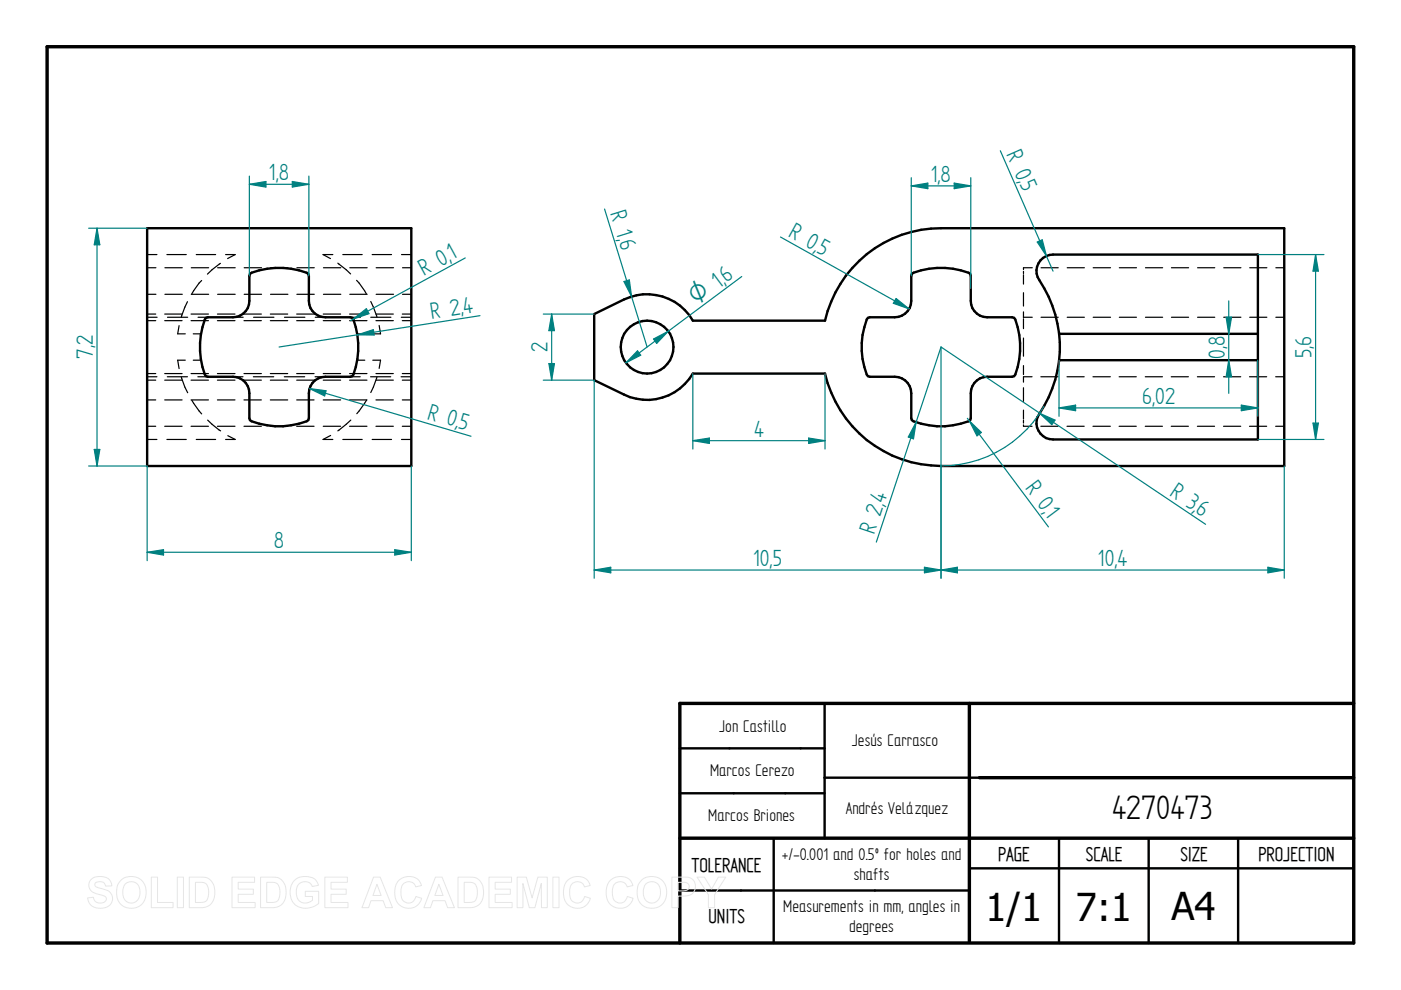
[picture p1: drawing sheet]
<svg xmlns="http://www.w3.org/2000/svg" width="297mm" height="210mm" viewBox="0 0 297 210" stroke-linecap="round" stroke-linejoin="round" font-family="sans-serif">
<path d="M10 9.9h277v190h-277zM205.5 149.1v50.5M287 149.1h-142.9v50.8M144.1 177.7h142.9M207.6 164.9h79.4" fill="none" stroke="#000" stroke-width=".72"/>
<g fill="none" stroke="#000" stroke-width=".51">
<path d="M31.2 48.4h56v50.4h-56zM220.6 55.2a3.6 3.6 0 0 1 2.7-1.2h43.4v39.2h-43.4a3.5 3.5 0 0 1-2.9-5.5 25.4 25.4 0 0 0-.4-28.9 3.4 3.4 0 0 1 .6-3.6zM43.7 67.4l.4-.1h5.3a3.5 3.5 0 0 0 3.5-3.5v-5.3l.1-.4a15.4 15.4 0 0 1 12.4 0l.1 .4v5.3a3.5 3.5 0 0 0 3.5 3.5h5.3l.4 .1a15.4 15.4 0 0 1 0 12.4l-.4 .1h-5.3a3.5 3.5 0 0 0-3.5 3.5v5.3l-.1 .4a15 15 0 0 1-12.4 0l-.1-.4v-5.3a3.5 3.5 0 0 0-3.5-3.5h-5.3l-.4-.1a15.4 15.4 0 0 1 0-12.4zM126 66.6l6.3-3.1a11.2 11.2 0 0 1 14.6 4.5h28a25.2 25.2 0 0 1 24.6-19.6h72.8v50.4h-72.8a25.2 25.2 0 0 1-24.6-19.6h-28a11.2 11.2 0 0 1-14.6 4.5l-6.3-3.1zM184 67.4l.4-.1h5.3a3.5 3.5 0 0 0 3.5-3.5v-5.3l.1-.4a15.4 15.4 0 0 1 12.4 0l.1 .4v5.3a3.5 3.5 0 0 0 3.5 3.5h5.3l.4 .1a15.4 15.4 0 0 1 0 12.4l-.4 .1h-5.3a3.5 3.5 0 0 0-3.5 3.5v5.3l-.1 .4a15 15 0 0 1-12.4 0l-.1-.4v-5.3a3.5 3.5 0 0 0-3.5-3.5h-5.3l-.4-.1a15 15 0 0 1 0-12.4zM224.5 76.4h42.2M224.5 70.8h42.2M144.1 158.7h30.7M174.8 149.1v28.6M144.1 168.2h30.7M164 177.7v22.2M207.6 164.9h-32.8"/>
<path d="M224.5 177.7v22.2M243.5 177.7v22.2M262.5 177.7v22.2M144.1 188.8h61.4M205.5 184.1h81.5"/>
<circle cx="137.2" cy="73.6" r="5.6"/>
</g>
<g fill="none" stroke="#000" stroke-width=".25">
<path d="M31.2 56.8h1.9M31.2 54h2.1M35 56.8h3.6M35.4 54h4.1M40.6 56.8h3.6M41.6 54h4.1M42.8 59.5l-.6 .5-1.6 2.4M46.1 56.8h3.8M46.7 55.8l-2.7 2.3M47.8 54h2.1l-1.6 .8M51.8 56.8h3.7M57.4 56.8h3.6"/>
<path d="M62.9 56.8h3.7M68.6 56.8h3.7M70.6 54h-2.1l1.6 .8M71.6 55.8l2.7 2.3M72.7 54h4.1M74.2 56.8h3.6M75.6 59.4l2.1 2.9M78.9 54h4.1M79.8 56.8h3.6M85.1 54h2.1M85.3 56.8h1.9M217 57.5v.5"/>
<path d="M217 58.3v1.9M218.9 56.8h-1.9v.4M220.7 56.8h3.7M226.3 56.8h3.6M231.8 56.8h3.7M237.3 56.8h3.7M242.9 56.8h3.6M248.4 56.8h3.6M253.9 56.8h3.7M259.5 56.8h3.6M265 56.8h3.6M270.5 56.8h1.8"/>
<path d="M31.2 62.4h1.9M31.2 79.2h1.8M31.2 66.6h1.8M31.2 67.3h2.1M31.2 79.9h2.1M31.2 68h1.8M34.9 79.2h3.7M34.9 66.6h3.7M34.9 68h3.7M35 62.4h3.6M35.5 79.9h4.2M35.5 67.3h4.3"/>
<path d="M38 69l-.3 1.8h1.6M38.4 79.9l1.4 3.4M39.3 76.4h-1.6l.3 1.7M39.7 64l-1.3 3.3M40.5 79.2h3.7M40.5 66.6h3.7M40.5 68h3.7M40.6 62.4h3.6M41 76.4h1.6M41 70.8h1.6M41.9 79.9h2.2M42 67.3h2.1"/>
<path d="M46.1 79.2h3.7M46.1 66.6h3.7M46.1 68h3.7M46.1 62.4h3.8M49.4 67.3h2.2M49.4 79.9h2.1M51.7 79.2h3.7M51.7 66.6h3.7M51.7 68h3.7M51.8 62.4h3.7M53.7 79.9h4.3M53.8 67.3h4.3"/>
<path d="M57.3 79.2h3.7M57.3 66.6h3.7M57.3 68h3.7M57.4 62.4h3.6M60.3 79.9h4.3M60.3 67.3h4.3M62.9 79.2h3.7M62.9 66.6h3.7M62.9 68h3.7M62.9 62.4h3.7M66.8 79.9h2.2M66.8 67.3h2.2"/>
<path d="M68.5 79.2h3.7M68.5 66.6h3.7M68.5 68h3.7M68.6 62.4h3.7M74.1 79.2h3.7M74.1 66.6h3.7M74.1 68h3.7M74.2 62.4h3.6M74.3 67.3h2.1M74.3 79.9h2.1M75.7 76.4h1.6M75.7 70.8h1.6"/>
<path d="M78.6 79.9h4.2M78.6 67.3h4.3M78.6 63.9l1.3 3.3M79 76.4h1.7l-.3 1.7M79.7 79.2h3.7M79.7 66.6h3.7M79.7 68h3.7M79.8 62.4h3.6M79.9 79.9l-1.3 3.3M80.4 69l.3 1.8h-1.7M85 79.9h2.2M85.1 67.3h2.1"/>
<path d="M85.3 79.2h1.9M85.3 66.6h1.9M85.3 68h1.9M85.3 62.4h1.9M217 71.7v3.8M217 77.5v1.9M217 67.6v2.1M217 67.3h1.9M217 62.1v2.8M217 66.1v1.3M218.8 79.9h-1.8v1.1M220.7 79.9h3.6"/>
<path d="M220.7 67.3h3.7M226.2 79.9h3.7M226.3 67.3h3.6M231.7 79.9h3.7M231.8 67.3h3.7M237.3 79.9h3.6M237.3 67.3h3.7M242.8 79.9h3.7M242.9 67.3h3.6M248.3 79.9h3.7M248.4 67.3h3.6M253.9 79.9h3.6"/>
<path d="M253.9 67.3h3.7M259.4 79.9h3.7M259.5 67.3h3.6M264.9 79.9h3.7M265 67.3h3.6M270.5 79.9h1.8M270.5 67.3h1.8M31.2 90.4h1.8M31.2 84.8h1.8M31.2 80.6h1.8M31.2 93.2h2.1M34.9 90.4h3.7"/>
<path d="M34.9 84.8h3.7M34.9 80.6h3.7M35.4 93.2h4.1M40.5 90.4h3.7M40.5 84.8h3.7M40.5 80.6h3.7M40.7 84.9l2.1 2.9M41.6 93.2h4.1M44 89.1l2.8 2.3M46.1 90.4h3.7M46.1 84.8h3.7M46.1 80.6h3.7"/>
<path d="M48.3 92.4l1.6 .8h-2.1M51.7 90.4h3.7M51.7 84.8h3.7M51.7 80.6h3.7M57.3 90.4h3.7M57.3 84.8h3.7M57.3 80.6h3.7M62.9 90.4h3.7M62.9 84.8h3.7M62.9 80.6h3.7M68.5 90.4h3.7M68.5 84.8h3.7"/>
<path d="M68.5 80.6h3.7M70.1 92.3l-1.6 .9h2.1M72.7 93.2h4.1M74.1 90.4h3.7M74.1 84.8h3.7M74.1 80.6h3.7M74.4 89.1l-2.8 2.3M77.7 84.8l-2.1 2.9M78.9 93.2h4.1M79.7 90.4h3.7M79.7 84.8h3.7M79.7 80.6h3.7"/>
<path d="M85.1 93.2h2.1M85.3 90.4h1.9M85.3 84.8h1.9M85.3 80.6h1.9M217 82.2v2.9M217 87v1.9M217 89.1v.6M217 90.1v.3h1.8M220.7 90.4h3.6M226.2 90.4h3.7M231.7 90.4h3.7M237.3 90.4h3.6"/>
<path d="M242.8 90.4h3.7M248.3 90.4h3.7M253.9 90.4h3.6M259.4 90.4h3.7M264.9 90.4h3.7M270.5 90.4h1.8"/>
</g>
<path d="M18.8 48.4h12.4M20.6 48.4l.6 3.5h-1.2zM18.8 98.8h12.4" fill="none" stroke="#008080" stroke-width=".25"/>
<path d="M20.6 48.4l.6 3.5h-1.2z" fill="#008080"/>
<path d="M20 95.3h1.2l-.6 3.5z" fill="none" stroke="#008080" stroke-width=".25"/>
<path d="M20 95.3h1.2l-.6 3.5z" fill="#008080"/>
<path d="M212.1 32l11.2 25.5M20.6 48.4v50.4M219.9 51.3l1.1-.5 .9 3.5z" fill="none" stroke="#008080" stroke-width=".25"/>
<path d="M219.9 51.3l1.1-.5 .9 3.5z" fill="#008080"/>
<path d="M266.7 54h14M266.7 93.2h14M278.4 89.7h1.1l-.6 3.5z" fill="none" stroke="#008080" stroke-width=".25"/>
<path d="M278.4 89.7h1.1l-.6 3.5z" fill="#008080"/>
<path d="M278.9 54l.6 3.5h-1.1z" fill="none" stroke="#008080" stroke-width=".25"/>
<path d="M278.9 54l.6 3.5h-1.1z" fill="#008080"/>
<path d="M128.2 44.3l9 29.3M132.3 59.7l1.1-.3 .5 3.5zM278.9 54v39.2" fill="none" stroke="#008080" stroke-width=".25"/>
<path d="M132.3 59.7l1.1-.3 .5 3.5z" fill="#008080"/>
<path d="M115.2 66.6h10.8M116.4 77.1h1.2l-.6 3.5zM115.2 80.6h10.8" fill="none" stroke="#008080" stroke-width=".25"/>
<path d="M116.4 77.1h1.2l-.6 3.5z" fill="#008080"/>
<path d="M117 66.6l.6 3.5h-1.2z" fill="none" stroke="#008080" stroke-width=".25"/>
<path d="M117 66.6l.6 3.5h-1.2z" fill="#008080"/>
<path d="M117 66.6v14M146.9 79.2v16M174.9 79.2v16M171.4 92.9l3.5 .5-3.5 .6z" fill="none" stroke="#008080" stroke-width=".25"/>
<path d="M171.4 92.9l3.5 .5-3.5 .6z" fill="#008080"/>
<path d="M146.9 93.4l3.5-.5v1.1z" fill="none" stroke="#008080" stroke-width=".25"/>
<path d="M146.9 93.4l3.5-.5v1.1z" fill="#008080"/>
<path d="M224.5 76.4v11.9M266.7 76.4v11.9M146.9 93.4h28M224.5 86.5l3.5-.6v1.2z" fill="none" stroke="#008080" stroke-width=".25"/>
<path d="M224.5 86.5l3.5-.6v1.2z" fill="#008080"/>
<path d="M263.2 85.9l3.5 .6-3.5 .6z" fill="none" stroke="#008080" stroke-width=".25"/>
<path d="M263.2 85.9l3.5 .6-3.5 .6z" fill="#008080"/>
<path d="M260 67.3h1.1l-.6 3.5zM224.5 86.5h42.2" fill="none" stroke="#008080" stroke-width=".25"/>
<path d="M260 67.3h1.1l-.6 3.5z" fill="#008080"/>
<path d="M260.5 76.4l.6 3.5h-1.1z" fill="none" stroke="#008080" stroke-width=".25"/>
<path d="M260.5 76.4l.6 3.5h-1.1z" fill="#008080"/>
<path d="M260.5 63.8v19.6M31.2 98.8v20.1M87.2 98.8v20.1M31.2 117.1l3.5-.6v1.2z" fill="none" stroke="#008080" stroke-width=".25"/>
<path d="M31.2 117.1l3.5-.6v1.2z" fill="#008080"/>
<path d="M83.7 116.5l3.5 .6-3.5 .6z" fill="none" stroke="#008080" stroke-width=".25"/>
<path d="M83.7 116.5l3.5 .6-3.5 .6z" fill="#008080"/>
<path d="M65.6 82.4l34.3 10.1M65.6 82.4l3.5 .4-.3 1.1zM31.2 117.1h56" fill="none" stroke="#008080" stroke-width=".25"/>
<path d="M65.6 82.4l3.5 .4-.3 1.1z" fill="#008080"/>
<path d="M75.8 71l3.4-1.1 .1 1.1zM101.8 66.9l-42.6 6.7" fill="none" stroke="#008080" stroke-width=".25"/>
<path d="M75.8 71l3.4-1.1 .1 1.1z" fill="#008080"/>
<path d="M52.9 37.3v21.2M62 38.5l3.5 .6-3.5 .6zM65.5 37.3v21.2" fill="none" stroke="#008080" stroke-width=".25"/>
<path d="M62 38.5l3.5 .6-3.5 .6z" fill="#008080"/>
<path d="M52.9 39.1l3.5-.6v1.2z" fill="none" stroke="#008080" stroke-width=".25"/>
<path d="M52.9 39.1l3.5-.6v1.2z" fill="#008080"/>
<path d="M52.9 39.1h12.6M98.6 54.7l-24.3 13.3M74.9 67.6l2.8-2.2 .5 1.1z" fill="none" stroke="#008080" stroke-width=".25"/>
<path d="M74.9 67.6l2.8-2.2 .5 1.1z" fill="#008080"/>
<path d="M157.3 58.6l-24.6 18.3M135.2 74.4l.6 .9-3.1 1.6z" fill="none" stroke="#008080" stroke-width=".25"/>
<path d="M135.2 74.4l.6 .9-3.1 1.6z" fill="#008080"/>
<path d="M138.6 71.9l3.1-1.7-2.5 2.6z" fill="none" stroke="#008080" stroke-width=".25"/>
<path d="M138.6 71.9l3.1-1.7-2.5 2.6z" fill="#008080"/>
<path d="M165.5 50.2l27.2 15.3M190 63.3l2.7 2.2-3.3-1.2z" fill="none" stroke="#008080" stroke-width=".25"/>
<path d="M190 63.3l2.7 2.2-3.3-1.2z" fill="#008080"/>
<path d="M199.5 73.6l-13.7 41.3M194.2 89.5l-.5 3.5-1.1-.3z" fill="none" stroke="#008080" stroke-width=".25"/>
<path d="M194.2 89.5l-.5 3.5-1.1-.3z" fill="#008080"/>
<path d="M193.2 39.4l3.5-.6v1.2zM193.2 37.7v20.8M205.8 37.7v23.4" fill="none" stroke="#008080" stroke-width=".25"/>
<path d="M193.2 39.4l3.5-.6v1.2z" fill="#008080"/>
<path d="M202.3 38.8l3.5 .6-3.5 .6z" fill="none" stroke="#008080" stroke-width=".25"/>
<path d="M202.3 38.8l3.5 .6-3.5 .6z" fill="#008080"/>
<path d="M193.2 39.4h12.6M199.5 98.8v23.8M272.3 98.8v23.8M268.8 120.3l3.5 .6-3.5 .6z" fill="none" stroke="#008080" stroke-width=".25"/>
<path d="M268.8 120.3l3.5 .6-3.5 .6z" fill="#008080"/>
<path d="M199.5 120.9l3.5-.6v1.2z" fill="none" stroke="#008080" stroke-width=".25"/>
<path d="M199.5 120.9l3.5-.6v1.2z" fill="#008080"/>
<path d="M199.5 73.6v49M126 80.6v42M126 120.9l3.5-.6v1.2zM199.5 120.9h72.8" fill="none" stroke="#008080" stroke-width=".25"/>
<path d="M126 120.9l3.5-.6v1.2z" fill="#008080"/>
<path d="M196 120.3l3.5 .6-3.5 .6z" fill="none" stroke="#008080" stroke-width=".25"/>
<path d="M196 120.3l3.5 .6-3.5 .6z" fill="#008080"/>
<path d="M199.5 73.6l56.1 37.6M220.4 87.6l3.3 1.5-.7 .9zM221.4 86.1a25.1 25.1 0 0 1-21.9 12.7M126 120.9h73.5" fill="none" stroke="#008080" stroke-width=".25"/>
<path d="M220.4 87.6l3.3 1.5-.7 .9z" fill="#008080"/>
<path d="M205.1 88.7l17.2 23M205.5 89.2l2.6 2.5-1 .7z" fill="none" stroke="#008080" stroke-width=".25"/>
<path d="M205.5 89.2l2.6 2.5-1 .7z" fill="#008080"/>
<g fill="none" stroke="#e6e6e6" stroke-width=".21">
<path d="M19.3 186.5a3.1 3.1 0 0 1 4 .2l.4 1.1-1.3 .1a1.28 1.28 0 0 0-1-1 1.28 1.28 0 0 0-1.3 .5v.4a5.6 5.6 0 0 0 2.5 .9 1.98 1.98 0 0 1 1.2 2.4 1.98 1.98 0 0 1-2.2 1.5 2.48 2.48 0 0 1-3-2.2l1.2-.2a1.44 1.44 0 0 0 1.3 1.3 1.44 1.44 0 0 0 1.5-.9 1.18 1.18 0 0 0-1.4-.9 2.36 2.36 0 0 1-2.4-2l.1-.7zM25.8 186.5a3.3 3.3 0 0 1 3.9-.1 3.3 3.3 0 0 1 1.2 3.8 3.2 3.2 0 0 1-3.8 2.3 3.2 3.2 0 0 1-2.4-3.8 3 3 0 0 1 1.1-2.2zM26.5 187.5a1.87 1.87 0 0 1 2.2-.4 1.87 1.87 0 0 1 1 2.1 1.87 1.87 0 0 1-1.8 2.3 1.87 1.87 0 0 1-1.9-2.3l.1-.8zM32.1 186h1.3v5.3h3.3v1.1h-4.6zM37.6 186h1.3v6.4h-1.3zM40.1 186h2.4a2.79 2.79 0 0 1 3 3.3 2.79 2.79 0 0 1-2.9 3.1h-2.5zM41.4 187.1a2.64 2.64 0 0 1 2.5 .5 3.3 3.3 0 0 1-.3 3.5l-.8 .2h-1.4zM49.2 186h4.8v1.1h-3.5v1.4h3.2v1.1h-3.2v1.7h3.6v1.1h-4.9zM55.2 186h2.4a2.79 2.79 0 0 1 3.1 3.3 2.79 2.79 0 0 1-3 3.1h-2.5zM56.6 187.1a2.64 2.64 0 0 1 2.4 .5 3.3 3.3 0 0 1-.3 3.5l-.8 .2h-1.3zM62.3 186.8a3.6 3.6 0 0 1 4.6-.2l.6 1.1-1.3 .3a1.8 1.8 0 0 0-2.2-1 1.8 1.8 0 0 0-1.2 2.1 2.01 2.01 0 0 0 1.1 2.2 2.01 2.01 0 0 0 2.3-.4v-.8h-1.5v-1.1h2.9v2.6a3.8 3.8 0 0 1-5.5-.3 4 4 0 0 1 .2-4.5zM68.9 186h4.8v1.1h-3.5v1.4h3.2v1.1h-3.2v1.7h3.6v1.1h-4.9z"/>
<path d="M79.2 186h1.4l2.6 6.4h-1.4l-.6-1.4h-2.5l-.6 1.4h-1.4zM79.9 187.5l.9 2.4h-1.7zM84.5 186.7a2.87 2.87 0 0 1 4.9 1l-1.3 .3a1.6 1.6 0 0 0-1.8-1 1.6 1.6 0 0 0-1.3 1.7 2.19 2.19 0 0 0 1.3 2.7 1.55 1.55 0 0 0 1.9-1.3l1.2 .4a2.93 2.93 0 0 1-3.4 2 2.93 2.93 0 0 1-2.3-3.3v-.6a3.2 3.2 0 0 1 .8-1.9zM92.3 186h1.4l2.6 6.4h-1.4l-.5-1.4h-2.6l-.5 1.4h-1.4zM93 187.5l.9 2.4h-1.7zM97.1 186h2.4a2.79 2.79 0 0 1 3 3.3 2.79 2.79 0 0 1-2.9 3.1h-2.5zM98.4 187.1a2.64 2.64 0 0 1 2.4 .5 3.3 3.3 0 0 1-.2 3.5l-.9 .2h-1.3zM103.7 186h4.8v1.1h-3.5v1.4h3.2v1.1h-3.2v1.7h3.6v1.1h-4.9zM109.6 186h2l1.2 4.4 1.2-4.4h2v6.4h-1.2v-5.1l-1.4 5.1h-1.2l-1.3-5.1v5.1h-1.3zM117.2 186h1.3v6.4h-1.3zM120.3 186.7a2.87 2.87 0 0 1 4.8 1l-1.2 .3a1.6 1.6 0 0 0-1.9-1 1.6 1.6 0 0 0-1.2 1.7 2.19 2.19 0 0 0 1.3 2.7 1.55 1.55 0 0 0 1.8-1.3l1.3 .4a2.93 2.93 0 0 1-3.5 2 2.93 2.93 0 0 1-2.2-3.3v-.6a3.2 3.2 0 0 1 .8-1.9zM129.3 186.7a2.87 2.87 0 0 1 4.9 1l-1.2 .3a1.6 1.6 0 0 0-1.9-1 1.6 1.6 0 0 0-1.3 1.7 2.19 2.19 0 0 0 1.3 2.7 1.55 1.55 0 0 0 1.9-1.3l1.2 .4a2.93 2.93 0 0 1-3.4 2 2.93 2.93 0 0 1-2.3-3.3l.1-.6a3.2 3.2 0 0 1 .7-1.9z"/>
<path d="M136.2 186.5a3.3 3.3 0 0 1 3.9-.1 3.3 3.3 0 0 1 1.1 3.8 3.2 3.2 0 0 1-3.7 2.3 3.2 3.2 0 0 1-2.4-3.8 3 3 0 0 1 1.1-2.2zM136.9 187.5a1.87 1.87 0 0 1 2.2-.4 1.87 1.87 0 0 1 .9 2.1 1.87 1.87 0 0 1-1.8 2.3 1.87 1.87 0 0 1-1.8-2.3l.1-.8zM142.4 186h2.1a2.5 2.5 0 0 1 2.7 1 2.08 2.08 0 0 1-.1 2.2 2.08 2.08 0 0 1-2.1 .8h-1.2v2.4h-1.4zM143.8 187.1h.6a1.28 1.28 0 0 1 1.7 .9 1.22 1.22 0 0 1-1.6 .9h-.7zM147.8 186h1.5l1.6 2.5 1.4-2.5h1.6l-2.4 3.7v2.7h-1.3v-2.7z"/>
</g>
<g font-size="8.1">
<text x="235.8" y="173.7">4270473</text>
<text x="208.9" y="195.3">1/1</text>
<text x="228.1" y="195.3">7:1</text>
<text x="248.4" y="195.1">A4</text>
</g>
<g font-size="5.6" fill="#008080">
<text x="213.4" y="32.7" transform="rotate(66 213.4 32.7)">R 0,</text>
<text x="57" y="38.2">1,8</text>
<text x="197.4" y="38.6">1,8</text>
<text x="216.2" y="39.1" transform="rotate(66 216.2 39.1)">5</text>
<text x="129.4" y="45.3" transform="rotate(73 129.4 45.3)">R 1,</text>
<text x="131.2" y="51.2" transform="rotate(73 131.2 51.2)">6</text>
<text x="167" y="50.1" transform="rotate(29 167 50.1)">R 0,</text>
<text x="173" y="53.4" transform="rotate(29 173 53.4)">5</text>
<text x="89.8" y="58.5" transform="rotate(-29 89.8 58.5)">R 0,</text>
<text x="95.9" y="55.2" transform="rotate(-29 95.9 55.2)">1</text>
<text x="154" y="59.9" transform="rotate(-37 154 59.9)">6</text>
<text x="91.5" y="67.6" transform="rotate(-9 91.5 67.6)">R 2,</text>
<text x="98.4" y="66.6" transform="rotate(-9 98.4 66.6)">4</text>
<text x="19.7" y="76.1" transform="rotate(-90 19.7 76.1)">7,2</text>
<text x="116.1" y="74.7" transform="rotate(-90 116.1 74.7)">2</text>
<text x="259.7" y="76" transform="rotate(-90 259.7 76)">0,8</text>
<text x="278.1" y="76" transform="rotate(-90 278.1 76)">5,6</text>
<text x="90.4" y="88.8" transform="rotate(16 90.4 88.8)">R 0,</text>
<text x="242.1" y="85.6">6,02</text>
<text x="97" y="90.8" transform="rotate(16 97 90.8)">5</text>
<text x="159.9" y="92.6">4</text>
<text x="187.5" y="106.9" transform="rotate(-72 187.5 106.9)">4</text>
<text x="217.3" y="103.5" transform="rotate(53 217.3 103.5)">R 0,</text>
<text x="247.8" y="104.9" transform="rotate(34 247.8 104.9)">R 3,</text>
<text x="185.3" y="113.5" transform="rotate(-72 185.3 113.5)">R 2,</text>
<text x="221.4" y="109.1" transform="rotate(53 221.4 109.1)">1</text>
<text x="253.3" y="108.6" transform="rotate(34 253.3 108.6)">6</text>
<text x="58.1" y="116.2">8</text>
<text x="159.7" y="120">10,5</text>
<text x="232.8" y="120">10,4</text>
</g>
<text font-size="5.4" fill="#008080" x="147.6" y="64.8" transform="rotate(-37 147.6 64.8)">O 1,</text>
<g font-size="4.8">
<text x="146.6" y="184.8">TOLERANCE</text>
<text x="211.6" y="182.5">PAGE</text>
<text x="230.2" y="182.5">SCALE</text>
<text x="250.3" y="182.5">SIZE</text>
<text x="266.8" y="182.5">PROJECTION</text>
<text x="150.2" y="195.8">UNITS</text>
</g>
<g font-size="4.1">
<text x="152.5" y="155.1">Jon Castillo</text>
<text x="180.6" y="158.2">Jesús Carrasco</text>
<text x="150.5" y="164.5">Marcos Cerezo</text>
<text x="179.3" y="172.6">Andrés Velázquez</text>
<text x="150.2" y="174.1">Marcos Briones</text>
<text x="165.8" y="182.4">+/-0.001 and 0.5º for holes and</text>
<text x="181" y="186.6">shafts</text>
<text x="166.1" y="193.5">Measurements in mm, angles in</text>
<text x="180" y="197.6">degrees</text>
</g>
</svg>
